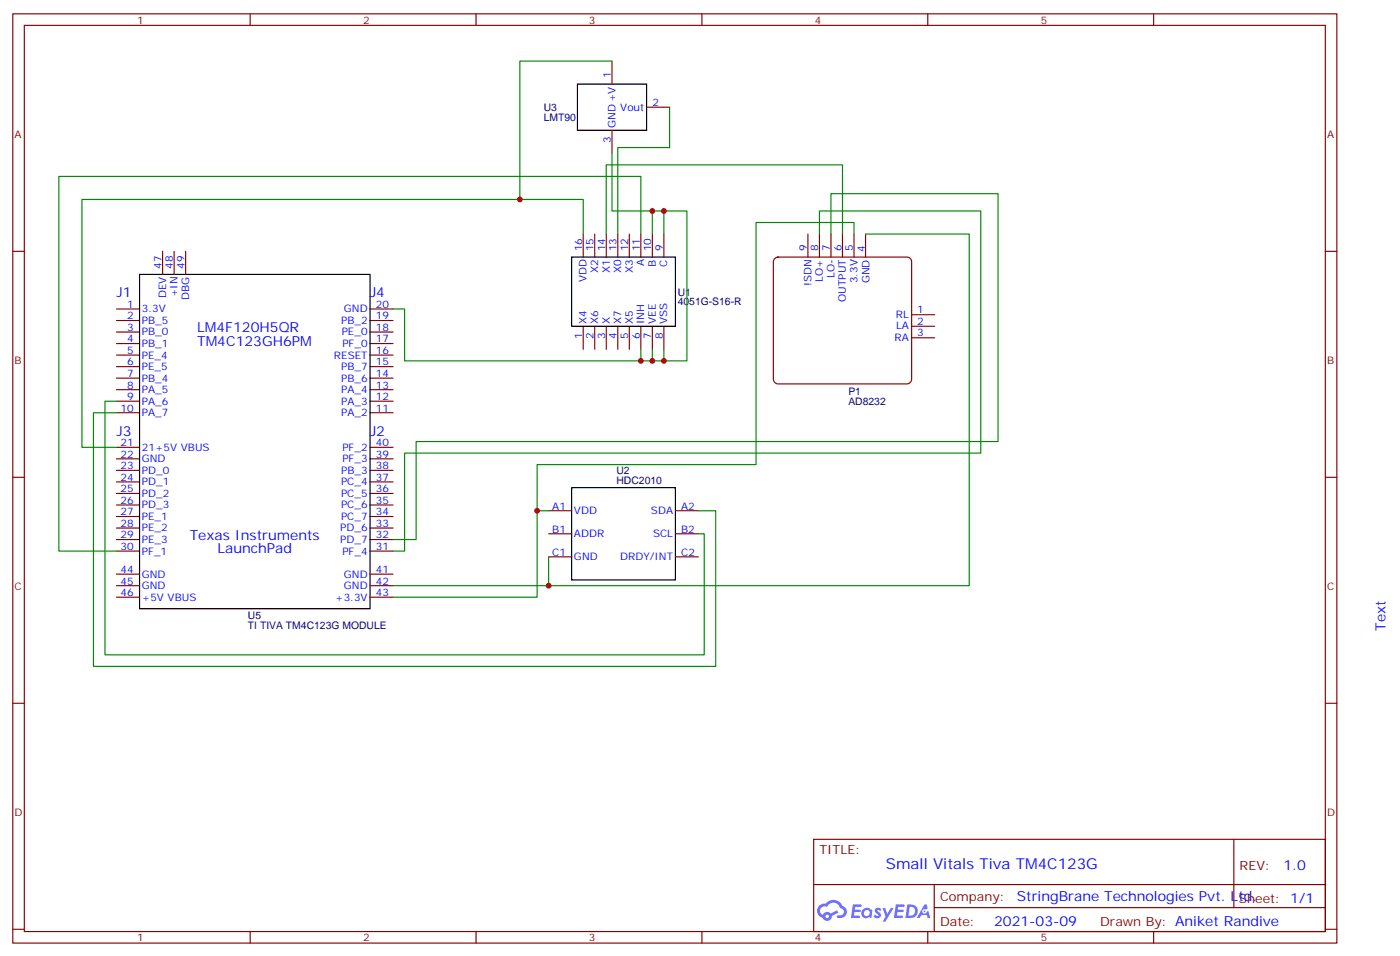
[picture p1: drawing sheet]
<svg xmlns="http://www.w3.org/2000/svg" width="429mm" height="293mm" viewBox="0 0 429 293" stroke-linecap="round" stroke-linejoin="round" font-family="sans-serif">
<g fill="none" stroke="#870000" stroke-width=".35">
<path d="M3.9 4.2h405.4v284.4h-405.4zM7.4 7.8h398.3v277.2h-398.3zM76.6 4.2v3.6M145.7 4.2v3.6M214.9 4.2v3.6M284 4.2v3.6M353.2 4.2v3.6M3.9 76.9h3.5M405.7 76.9h3.6M3.9 146h3.5M405.7 146h3.6M3.9 215.2h3.5"/>
<path d="M405.7 215.2h3.6M249.1 256.8h156.6v28.2h-156.6zM377.7 256.8v20.9M249.1 270.7h156.5M286 277.7h119.6M286 270.7v14.1M3.9 284.3h3.5M76.6 285v3.6M145.7 285v3.6M214.9 285v3.6M284 285v3.6M353.2 285v3.6"/>
<path d="M405.7 284.3h3.6"/>
</g>
<g fill="#5487ff">
<path d="M268.1 278a1.22 1.22 0 0 1 1.7 .3l-.4 .5a.47 .47 0 0 0-.3-.4 .47 .47 0 0 0-.5 .2l.1 .3a1.14 1.14 0 0 1 .8 1.7 1.14 1.14 0 0 1-1.9 0l-.2-.2 .5-.5 .7 .4a.29 .29 0 0 0 .3-.3 .29 .29 0 0 0-.2-.3 1.04 1.04 0 0 1-.6-1.7z"/>
<path d="M261.1 276.8h2.3l.4 .1-.2 .5-1.8 .1-.1 .9h1.5l.3 .3-.4 .4h-1.5l-.2 1.1h1.7l.2 .3-.2 .4h-2.6z"/>
<path d="M274.2 276.8h2.4l.3 .1-.1 .5-1.8 .1-.2 .9h1.6l.3 .3-.4 .4h-1.6l-.1 1.1h1.7l.2 .3-.2 .4h-2.7z"/>
<path d="M283 276.8h.7l.3 1.2-.6 .3a.69 .69 0 0 0-1 .3 .69 .69 0 0 0 .4 1 .69 .69 0 0 0 .9-.7l.5-.2 .6 2.2h-.8l-.3-.9h-1.7l-.5 .9h-.8z"/>
<path d="M270.2 277.8h.8l.6 1.9 1.1-1.9h.9l-2.6 4.2h-.8l.9-1.5z"/>
<path d="M277.8 276.8l-.6 4.1h1.3a2.11 2.11 0 0 0 2.5-2.1 2.11 2.11 0 0 0-2.5-2zM278.5 277.5a1.43 1.43 0 0 1 1.6 1.6 1.43 1.43 0 0 1-2 1.1z"/>
<path d="M264.1 278.4a1.54 1.54 0 0 0-.1 2.1 1.54 1.54 0 0 0 2.1 .2l.7 .2 .3-2.3-.2-.2-.4-.1a1.49 1.49 0 0 0-2.4 .1zM264.3 279.4a.95 .95 0 0 1 1.9 0 .95 .95 0 0 1-1.9 0z"/>
<path d="M250.8 277.1a2.18 2.18 0 0 0 1.1 3.7 1.44 1.44 0 0 0 1.6 1 1.44 1.44 0 0 0 1.2-1.5l2-1-.5-.8-1.9 1a1.47 1.47 0 0 0-2.4 .5 1.39 1.39 0 0 1-.7-2 1.39 1.39 0 0 1 2-.5 2.12 2.12 0 0 1 2.2-1.3 2.12 2.12 0 0 1 1.9 1.7 1.14 1.14 0 0 1 1 1.4 1.14 1.14 0 0 1-1.6 .8 .43 .43 0 0 0-.5 .3 .43 .43 0 0 0 .4 .5 1.98 1.98 0 0 0 2.5-1.2 1.98 1.98 0 0 0-1.2-2.5 3.1 3.1 0 0 0-5.3-.7l-.9 .1zM252.7 280.4a.55 .55 0 0 1 1.1 0 .55 .55 0 0 1-1.1 0z"/>
<circle cx="283" cy="278.9" r=".26"/>
</g>
<path d="M175 149.2h31.8v28.2h-31.8z" fill="none" stroke="#000" stroke-width=".35"/>
<path d="M168 156.3h7M206.8 156.3h7M168 163.3h7M168 170.4h7M206.8 163.3h7M206.8 170.4h7" fill="none" stroke="#870000" stroke-width=".35"/>
<path d="M237.1 79.2l1.1-.5h39.5a1.41 1.41 0 0 1 1.4 1.4v36a1.51 1.51 0 0 1-1.4 1.4h-39.5a1.51 1.51 0 0 1-1.5-1.4v-36z" fill="#fff" stroke="#800000" stroke-width=".35"/>
<g fill="none" stroke="#870000" stroke-width=".35">
<path d="M187.4 18.7v7.1M187.4 39.9v7M197.9 32.8h7.1M49.8 76.9v7.1M53.3 76.9v7.1M56.8 76.9v7.1M178.5 71.6v7.1M182.1 71.6v7.1M185.6 71.6v7.1M189.1 71.6v7.1M192.7 71.6v7.1M196.2 71.6v7.1"/>
<path d="M199.7 71.6v7.1M203.2 71.6v7.1M247.3 71.6v7.1M250.9 71.6v7.1M254.4 71.6v7.1M257.9 71.6v7.1M261.4 71.6v7.1M265 71.6v7.1M35.7 94.5h7M35.7 98.1h7M113.3 94.5h7M113.3 98.1h7"/>
<path d="M178.5 99.8v7.1M182.1 99.8v7.1M185.6 99.8v7.1M189.1 99.8v7.1M192.7 99.8v7.1M196.2 99.8v7.1M199.7 99.8v7.1M203.2 99.8v7.1M279.1 96.3h7M279.1 99.8h7M35.7 101.6h7M35.7 105.1h7"/>
<path d="M35.7 108.7h7M35.7 112.2h7M35.7 115.7h7M35.7 119.2h7M113.3 101.6h7M113.3 105.1h7M113.3 108.7h7M113.3 112.2h7M113.3 115.7h7M113.3 119.2h7M279.1 103.4h7M35.7 122.8h7"/>
<path d="M35.7 126.3h7M35.7 136.9h7M113.3 122.8h7M113.3 126.3h7M113.3 136.9h7M35.7 140.4h7M35.7 143.9h7M35.7 147.5h7M35.7 151h7M35.7 154.5h7M35.7 158h7M113.3 140.4h7"/>
<path d="M113.3 143.9h7M113.3 147.5h7M113.3 151h7M113.3 154.5h7M113.3 158h7M35.7 161.6h7M35.7 165.1h7M35.7 168.6h7M35.7 175.7h7M35.7 179.2h7M113.3 161.6h7M113.3 165.1h7"/>
<path d="M113.3 168.6h7M113.3 175.7h7M113.3 179.2h7M35.7 182.7h7M113.3 182.7h7"/>
</g>
<path d="M176.8 25.8h21.1v14.1h-21.1zM175 78.7h31.8v21.1h-31.8zM42.7 84h70.6v102.3h-70.6z" fill="none" stroke="#000" stroke-width=".35"/>
<g fill="none" stroke="#008700" stroke-width=".35">
<path d="M187.4 18.7h-28.3v42.3M205 32.8v12.4h-15.9v26.4M187.4 46.9v17.7h12.3M178.5 71.6v-10.6h-153.4v75.9h10.6M185.6 71.6v-21.2h72.3v21.2M196.2 71.6v-17.6h-178.2v114.6h17.7M199.7 71.6v-7h3.5v7M203.2 64.6h7.1v45.8h-7.1v-3.5M250.9 71.6v-7h49.3v74h-176.3v30h-3.6M254.4 71.6v-12.3h51.1v75.8h-178.1v30h-7.1M261.4 71.6v-3.5h-29.9v74.1h-67.1v14.1M265 71.6h31.7v107.6h-128.7"/>
<path d="M120.3 94.5h3.6v15.9h72.3M196.2 106.9v3.5h3.5M199.7 106.9v3.5h3.5M35.7 122.8h-3.6v77.6h183.5v-37.1h-1.8M35.7 126.3h-7.1v77.6h190.5v-47.6h-5.3M168 156.3h-3.6v26.4h-44.1M168 170.4v8.8h-47.7"/>
</g>
<g fill="#c00">
<circle cx="203.2" cy="64.6" r=".88"/>
<circle cx="203.2" cy="110.4" r=".88"/>
<circle cx="199.7" cy="110.4" r=".88"/>
<circle cx="196.2" cy="110.4" r=".88"/>
<circle cx="159.1" cy="61" r=".88"/>
<circle cx="199.7" cy="64.6" r=".88"/>
<circle cx="168" cy="179.2" r=".88"/>
<circle cx="164.4" cy="156.3" r=".88"/>
</g>
<text font-size="4.6" fill="#00f" x="271.2" y="265.8">Small Vitals Tiva TM4C123G</text>
<g font-size="4.2" fill="#00f">
<text x="35.7" y="91">J1</text>
<text x="113.3" y="91">J4</text>
<text x="60.4" y="101.6">LM4F120H5QR</text>
<text x="60.4" y="105.8">TM4C123GH6PM</text>
<text x="35.7" y="133.3">J3</text>
<text x="113.3" y="133.3">J2</text>
<text x="58.1" y="165.1">Texas Instruments</text>
<text x="66.6" y="169.3">LaunchPad</text>
<text x="424.1" y="193" transform="rotate(-90 424.1 193)">Text</text>
<text x="392.9" y="266.1">1.0</text>
<text x="311.3" y="275.6">StringBrane Technologies Pvt. Ltd.</text>
<text x="304.3" y="283.4">2021-03-09</text>
</g>
<g font-size="3.9" fill="#800">
<text x="250.9" y="261.4">TITLE:</text>
<text x="379.5" y="266.1">REV:</text>
<text x="287.8" y="275.6">Company:</text>
<text x="379.1" y="276.2">Sheet: 1/1</text>
<text x="287.8" y="283.3">Date:</text>
<text x="336.8" y="283.4">Drawn By: Aniket Randive</text>
</g>
<g font-size="3.2" fill="#800">
<text x="42" y="7.2">1</text>
<text x="111.2" y="7.2">2</text>
<text x="180.3" y="7.2">3</text>
<text x="249.4" y="7.2">4</text>
<text x="318.6" y="7.2">5</text>
<text x="4.4" y="42.3">A</text>
<text x="406.3" y="42.3">A</text>
<text x="4.4" y="111.5">B</text>
<text x="406.3" y="111.5">B</text>
<text x="4.4" y="180.6">C</text>
<text x="406.3" y="180.6">C</text>
<text x="4.4" y="249.8">D</text>
<text x="406.3" y="249.8">D</text>
<text x="42" y="288">1</text>
<text x="111.2" y="288">2</text>
<text x="180.3" y="288">3</text>
<text x="249.4" y="288">4</text>
<text x="318.6" y="288">5</text>
</g>
<g font-size="3.2" fill="#00f">
<text x="187" y="24" transform="rotate(-90 187 24)">1</text>
<text x="189.9" y="33.9">Vout</text>
<text x="199.7" y="32.5">2</text>
<text x="188.4" y="39.2" transform="rotate(-90 188.4 39.2)">GND +V</text>
<text x="187" y="43.6" transform="rotate(-90 187 43.6)">3</text>
<text x="178.2" y="76.9" transform="rotate(-90 178.2 76.9)">16</text>
<text x="181.7" y="76.9" transform="rotate(-90 181.7 76.9)">15</text>
<text x="185.2" y="76.9" transform="rotate(-90 185.2 76.9)">14</text>
<text x="188.8" y="76.9" transform="rotate(-90 188.8 76.9)">13</text>
<text x="192.3" y="76.9" transform="rotate(-90 192.3 76.9)">12</text>
<text x="195.8" y="76.9" transform="rotate(-90 195.8 76.9)">11</text>
<text x="199.4" y="76.9" transform="rotate(-90 199.4 76.9)">10</text>
<text x="202.9" y="76.9" transform="rotate(-90 202.9 76.9)">9</text>
<text x="247" y="76.9" transform="rotate(-90 247 76.9)">9</text>
<text x="250.5" y="76.9" transform="rotate(-90 250.5 76.9)">8</text>
<text x="254" y="76.9" transform="rotate(-90 254 76.9)">7</text>
<text x="257.6" y="76.9" transform="rotate(-90 257.6 76.9)">6</text>
<text x="261.1" y="76.9" transform="rotate(-90 261.1 76.9)">5</text>
<text x="264.7" y="77" transform="rotate(-90 264.7 77)">4</text>
<text x="49.4" y="82.2" transform="rotate(-90 49.4 82.2)">47</text>
<text x="53" y="82.2" transform="rotate(-90 53 82.2)">48</text>
<text x="56.5" y="82.2" transform="rotate(-90 56.5 82.2)">49</text>
<text x="183.1" y="83.6" transform="rotate(-90 183.1 83.6)">X2</text>
<text x="186.7" y="83.6" transform="rotate(-90 186.7 83.6)">X1</text>
<text x="190.2" y="83.6" transform="rotate(-90 190.2 83.6)">X0</text>
<text x="193.7" y="83.6" transform="rotate(-90 193.7 83.6)">X3</text>
<text x="197.2" y="81.5" transform="rotate(-90 197.2 81.5)">A</text>
<text x="200.8" y="81.5" transform="rotate(-90 200.8 81.5)">B</text>
<text x="204.3" y="81.6" transform="rotate(-90 204.3 81.6)">C</text>
<text x="179.6" y="86.4" transform="rotate(-90 179.6 86.4)">VDD</text>
<text x="248.4" y="87.6" transform="rotate(-90 248.4 87.6)">!SDN</text>
<text x="251.9" y="86.2" transform="rotate(-90 251.9 86.2)">LO+</text>
<text x="255.4" y="85.1" transform="rotate(-90 255.4 85.1)">LO-</text>
<text x="262.5" y="86.7" transform="rotate(-90 262.5 86.7)">3.3V</text>
<text x="266.1" y="86.7" transform="rotate(-90 266.1 86.7)">GND</text>
<text x="38.9" y="94.2">1</text>
<text x="43.4" y="95.6">3.3V</text>
<text x="50.8" y="91.3" transform="rotate(-90 50.8 91.3)">DEV</text>
<text x="54.4" y="91" transform="rotate(-90 54.4 91)">+IN</text>
<text x="57.9" y="91.7" transform="rotate(-90 57.9 91.7)">DBG</text>
<text x="105.3" y="95.6">GND</text>
<text x="115" y="94.2">20</text>
<text x="259" y="92.3" transform="rotate(-90 259 92.3)">OUTPUT</text>
<text x="280.7" y="95.9">1</text>
<text x="38.9" y="97.7">2</text>
<text x="38.9" y="101.2">3</text>
<text x="43.4" y="99.1">PB_5</text>
<text x="104.5" y="99.1">PB_2</text>
<text x="115" y="101.2">18</text>
<text x="115" y="97.7">19</text>
<text x="179.6" y="99.1" transform="rotate(-90 179.6 99.1)">X4</text>
<text x="183.1" y="99.1" transform="rotate(-90 183.1 99.1)">X6</text>
<text x="186.7" y="99.1" transform="rotate(-90 186.7 99.1)">X</text>
<text x="190.2" y="99.1" transform="rotate(-90 190.2 99.1)">X7</text>
<text x="193.7" y="99.1" transform="rotate(-90 193.7 99.1)">X5</text>
<text x="197.2" y="99.1" transform="rotate(-90 197.2 99.1)">INH</text>
<text x="200.8" y="99.1" transform="rotate(-90 200.8 99.1)">VEE</text>
<text x="204.3" y="99.1" transform="rotate(-90 204.3 99.1)">VSS</text>
<text x="274.3" y="97.3">RL</text>
<text x="274.3" y="100.8">LA</text>
<text x="280.7" y="99.4">2</text>
<text x="38.9" y="104.8">4</text>
<text x="43.4" y="102.7">PB_0</text>
<text x="43.4" y="106.2">PB_1</text>
<text x="104.6" y="102.7">PE_0</text>
<text x="104.8" y="106.2">PF_0</text>
<text x="115" y="104.8">17</text>
<text x="178.2" y="103.6" transform="rotate(-90 178.2 103.6)">1</text>
<text x="181.7" y="103.6" transform="rotate(-90 181.7 103.6)">2</text>
<text x="185.2" y="103.6" transform="rotate(-90 185.2 103.6)">3</text>
<text x="188.8" y="103.6" transform="rotate(-90 188.8 103.6)">4</text>
<text x="192.3" y="103.6" transform="rotate(-90 192.3 103.6)">5</text>
<text x="195.8" y="103.6" transform="rotate(-90 195.8 103.6)">6</text>
<text x="199.4" y="103.6" transform="rotate(-90 199.4 103.6)">7</text>
<text x="202.9" y="103.6" transform="rotate(-90 202.9 103.6)">8</text>
<text x="273.9" y="104.3">RA</text>
<text x="280.7" y="102.9">3</text>
<text x="38.9" y="108.3">5</text>
<text x="38.9" y="111.8">6</text>
<text x="43.4" y="109.7">PE_4</text>
<text x="43.4" y="113.2">PE_5</text>
<text x="102.2" y="109.7">RESET</text>
<text x="104.5" y="113.2">PB_7</text>
<text x="115" y="111.8">15</text>
<text x="115" y="108.3">16</text>
<text x="38.9" y="115.4">7</text>
<text x="38.9" y="118.9">8</text>
<text x="43.4" y="116.8">PB_4</text>
<text x="104.5" y="116.8">PB_6</text>
<text x="115" y="118.9">13</text>
<text x="115" y="115.4">14</text>
<text x="36.9" y="125.9">10</text>
<text x="38.9" y="122.4">9</text>
<text x="43.4" y="120.3">PA_5</text>
<text x="43.4" y="123.8">PA_6</text>
<text x="104.5" y="123.8">PA_3</text>
<text x="104.5" y="120.3">PA_4</text>
<text x="115" y="125.9">11</text>
<text x="115" y="122.4">12</text>
<text x="43.4" y="127.4">PA_7</text>
<text x="104.5" y="127.4">PA_2</text>
<text x="36.9" y="136.5">21</text>
<text x="43.4" y="137.9">21+5V VBUS</text>
<text x="104.8" y="137.9">PF_2</text>
<text x="115" y="136.5">40</text>
<text x="36.9" y="140.1">22</text>
<text x="36.9" y="143.6">23</text>
<text x="43.4" y="141.5">GND</text>
<text x="104.8" y="141.5">PF_3</text>
<text x="115" y="143.6">38</text>
<text x="115" y="140.1">39</text>
<text x="36.9" y="147.1">24</text>
<text x="43.4" y="145">PD_0</text>
<text x="43.4" y="148.5">PD_1</text>
<text x="104.4" y="148.5">PC_4</text>
<text x="104.5" y="145">PB_3</text>
<text x="115" y="147.1">37</text>
<text x="36.9" y="150.6">25</text>
<text x="36.9" y="154.2">26</text>
<text x="43.4" y="152">PD_2</text>
<text x="43.4" y="155.6">PD_3</text>
<text x="104.4" y="155.6">PC_6</text>
<text x="104.4" y="152">PC_5</text>
<text x="115" y="154.2">35</text>
<text x="115" y="150.6">36</text>
<text x="169.1" y="155.9">A1</text>
<text x="208.5" y="155.9">A2</text>
<text x="36.9" y="157.7">27</text>
<text x="36.9" y="161.2">28</text>
<text x="43.4" y="159.1">PE_1</text>
<text x="104.4" y="159.1">PC_7</text>
<text x="115" y="161.2">33</text>
<text x="115" y="157.7">34</text>
<text x="175.7" y="157.3">VDD</text>
<text x="199.3" y="157.3">SDA</text>
<text x="36.9" y="164.7">29</text>
<text x="43.4" y="162.6">PE_2</text>
<text x="43.4" y="166.2">PE_3</text>
<text x="104.2" y="166.2">PD_7</text>
<text x="104.2" y="162.6">PD_6</text>
<text x="115" y="164.7">32</text>
<text x="169.1" y="163">B1</text>
<text x="175.7" y="164.4">ADDR</text>
<text x="199.9" y="164.4">SCL</text>
<text x="208.5" y="163">B2</text>
<text x="36.9" y="168.3">30</text>
<text x="43.4" y="169.7">PF_1</text>
<text x="104.8" y="169.7">PF_4</text>
<text x="115" y="168.3">31</text>
<text x="169" y="170">C1</text>
<text x="175.7" y="171.4">GND</text>
<text x="189.9" y="171.4">DRDY/INT</text>
<text x="208.5" y="170">C2</text>
<text x="36.9" y="175.3">44</text>
<text x="36.9" y="178.9">45</text>
<text x="43.4" y="176.7">GND</text>
<text x="105.3" y="176.7">GND</text>
<text x="115" y="175.3">41</text>
<text x="115" y="178.9">42</text>
<text x="36.9" y="182.4">46</text>
<text x="43.4" y="180.3">GND</text>
<text x="43.4" y="183.8">+5V VBUS</text>
<text x="102.6" y="183.8">+3.3V</text>
<text x="105.3" y="180.3">GND</text>
<text x="115" y="182.4">43</text>
</g>
<g font-size="3.2" fill="#000080">
<text x="166.5" y="34">U3</text>
<text x="166.5" y="36.9">LMT90</text>
<text x="207.5" y="93.4">4051G-S16-R</text>
<text x="207.5" y="90.4">U1</text>
<text x="259.7" y="123.9">AD8232</text>
<text x="259.7" y="120.7">P1</text>
<text x="188.7" y="148.2">HDC2010</text>
<text x="188.7" y="145">U2</text>
<text x="75.9" y="189.3">U5</text>
<text x="75.9" y="192.5">TI TIVA TM4C123G MODULE</text>
</g>
</svg>
